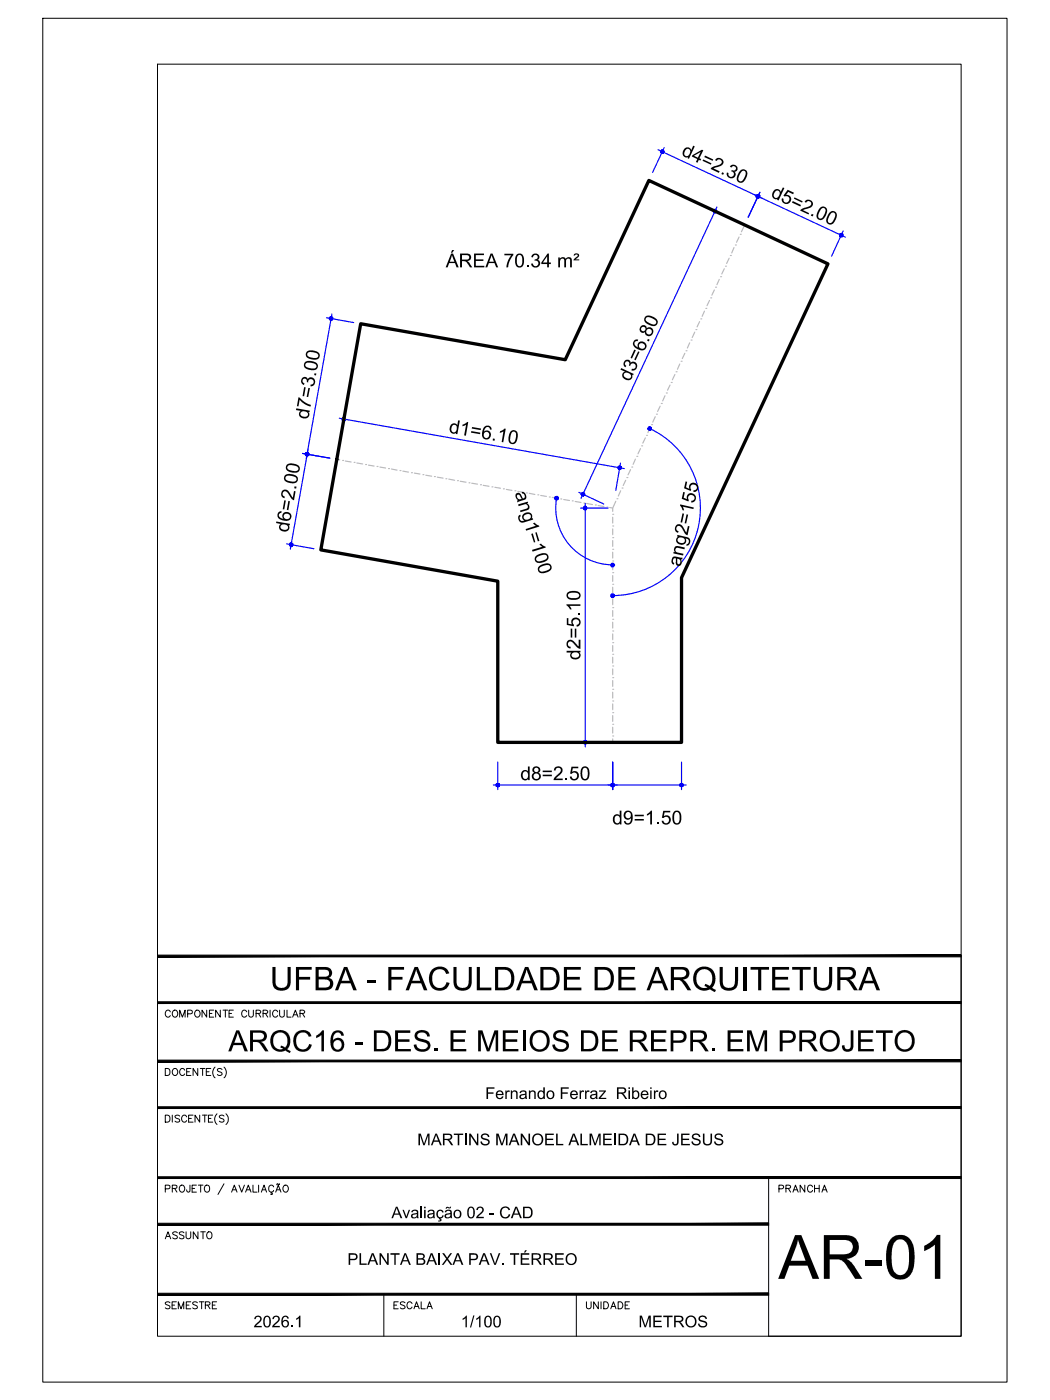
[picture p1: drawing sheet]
<svg xmlns="http://www.w3.org/2000/svg" width="229mm" height="305mm" viewBox="0 0 229 305" stroke-linecap="round" stroke-linejoin="round" font-family="sans-serif">
<!-- layer: ARQ_EIXO CINZA 04 -->
<g fill="none" stroke="#bababa" stroke-width=".25">
<path d="M157.7 58.5l-.6 1.1M157.9 58h.1M158.7 56.2l-.5 1.2M159 55.6h.1M159.8 53.9l-.5 1.2M160.1 53.3h.1M160.9 51.6l-.5 1.1M161.2 51h.1M162.1 49l-.7 1.5M148 79.2l-.5 1.2M148.3 78.7h.1M149.1 76.9l-.6 1.2"/>
<path d="M149.4 76.4h.1M150.2 74.6l-.6 1.2M150.5 74h.1M151.3 72.3l-.6 1.2M151.5 71.8h.1M152.3 70l-.5 1.2M152.6 69.4h.1M153.4 67.7l-.5 1.2M153.7 67.1h.1M154.5 65.4l-.6 1.1M154.7 64.9h.1M155.5 63.1l-.5 1.2"/>
<path d="M155.8 62.5h.1M156.6 60.8l-.5 1.2M156.9 60.2h.1M138.3 99.9l-.5 1.2M138.6 99.4h.1M139.4 97.7l-.5 1.1M139.7 97.1h.1M140.5 95.3l-.5 1.2M140.8 94.8h.1M141.6 93l-.5 1.2M141.9 92.5h.1M142.7 90.7l-.6 1.2"/>
<path d="M142.9 90.2h.1M143.7 88.4l-.5 1.2M144 87.8h.1M144.8 86.1l-.5 1.2M145.1 85.6h.1M145.9 83.8l-.6 1.2M146.1 83.3h.1M146.9 81.5l-.5 1.2M147.2 80.9h.1M73.3 100l.7 .1M74.6 100.2h.1M75.2 100.4l1.3 .2"/>
<path d="M77.1 100.7h.1M77.7 100.8l1.3 .2M79.6 101.1h.1M80.2 101.3l1.2 .2M82.1 101.6h.1M82.7 101.7l1.2 .2M84.6 102h.1M85.2 102.1l1.2 .3M87.1 102.4h.1M87.7 102.6l1.2 .2M89.6 102.9h.1M90.2 103l1.2 .2"/>
<path d="M92.1 103.3h.1M92.7 103.5l1.3 .2M94.6 103.8h.1M95.2 103.9l1.3 .2M97.1 104.2h.1M97.7 104.3l1.3 .3M99.6 104.6h.1M100.2 104.8l1.3 .2M102.1 105.1h.1M102.7 105.2l1.3 .2M104.6 105.5h.1M105.2 105.7l1.3 .2"/>
<path d="M107.1 106h.1M107.7 106.1l1.3 .2M109.6 106.4h.1M110.2 106.6l1.3 .2M122.1 108.6h.1M122.7 108.8l1.3 .2M124.6 109.1h.1M125.2 109.2l1.3 .2M127.1 109.5h.1M127.7 109.6l1.3 .3M129.6 109.9h.1M130.2 110.1l1.3 .2"/>
<path d="M132.1 110.4h.1M132.7 110.5l.7 .1M133.4 119.6h.1M133.4 117.1h.1M133.4 114.5h.1M133.4 112h.1M133.4 112.6v1.3M133.4 115.1v1.3M133.4 117.7v1.3M134.1 109.1l-.7 1.5v.7M134.3 108.6h.1M135.1 106.8l-.5 1.2"/>
<path d="M135.4 106.3h.1M136.2 104.6l-.5 1.1M136.5 104h.1M137.3 102.2l-.6 1.2M137.5 101.7h.1M133.4 139.9h.1M133.4 137.4h.1M133.4 134.8h.1M133.4 132.3h.1M133.4 129.8h.1M133.4 127.2h.1M133.4 124.7h.1"/>
<path d="M133.4 122.1h.1M133.4 120.2v1.3M133.4 122.8v1.2M133.4 125.3v1.3M133.4 127.8v1.3M133.4 130.4v1.3M133.4 132.9v1.3M133.4 135.5v1.2M133.4 138v1.3M133.4 157.7h.1M133.4 155.2h.1M133.4 152.6h.1"/>
<path d="M133.4 150.1h.1M133.4 147.5h.1M133.4 145h.1M133.4 142.5h.1M133.4 140.5v1.3M133.4 143.1v1.3M133.4 145.6v1.3M133.4 148.2v1.2M133.4 150.7v1.3M133.4 153.2v1.3M133.4 155.8v1.3M133.4 158.3v1.3"/>
<path d="M133.4 160.2h.1M133.4 160.9v.7"/>
</g>
<!-- layer: COTA AZUL -->
<g fill="none" stroke="#00f" stroke-width=".25">
<path d="M143.3 32.6l22.6 10.6M144.6 32.1l-2.5 5.4M154.7 45.6l5.5 2.5M156.1 45.1l-29.6 63.4M164.1 42.3l20 9.3M165.4 41.9l-2.5 5.4M183.6 50.3l-2.5 5.5M71.1 69.2l5.9 1M72.3 68.4l-5.6 31.5M65.9 98.7l5.9 1M67.1 97.9l-3.9 21.6M73.9 91.1l62 10.9"/>
<path d="M75 90.3l-1 5.9M141.5 93.3a19.1 19.1 0 0 1 10.5 21.4 19.1 19.1 0 0 1-18.6 15M62.4 118.4l5.9 1.1M121.2 108.4a12.4 12.4 0 0 0 12.2 14.6M126 107.2l5.4 2.5M126.4 110.6h6M127.4 109.6v53M135.1 100.8l-1 6M107.4 170.9h42M108.4 165.9v6M126.4 161.6h6M133.4 165.9v6"/>
<path d="M148.4 165.9v6"/>
</g>
<g fill="#00f" stroke="#00f" stroke-width=".22">
<path d="M74.5 91.2v.2l.3-.1zM74.5 91.4l.3-.1-.2 .2zM74.8 91.3l-.2 .2 .2 .1z"/>
<path d="M74.8 91.3v.3h.2zM74.8 91.3l.3 .2-.1 .1zM74.8 91.3l.3 .2 .1-.2z"/>
<path d="M74.8 91.3h.4v-.2zM75.1 91l.1 .1-.4 .2zM74.9 90.9l-.1 .4 .3-.3z"/>
<path d="M74.7 90.9l.1 .4 .1-.4zM74.5 91l.2-.1 .1 .4zM74.5 91v.2l.3 .1z"/>
<path d="M134.9 101.9h.4v-.2zM135.2 101.6l.1 .1-.4 .2zM135 101.5l-.1 .4 .3-.3z"/>
<path d="M134.8 101.5l.1 .4 .1-.4zM134.6 101.6l.2-.1 .1 .4zM134.6 101.6v.2l.3 .1z"/>
<path d="M134.6 101.8v.2l.3-.1zM134.6 102l.3-.1-.2 .3zM134.9 101.9l-.2 .3h.2z"/>
<path d="M134.9 101.9v.3h.1zM134.9 101.9l.3 .2-.2 .1zM134.9 101.9l.3 .2 .1-.2z"/>
<path d="M127.2 110.3l.2 .3v-.4zM127.2 110.3l.2 .3-.3-.2zM127.1 110.4l-.1 .2h.4z"/>
<path d="M127 110.6l.1 .2 .3-.2zM127.1 110.8l.3-.2-.2 .4zM127.4 110.6l-.2 .4h.2z"/>
<path d="M127.4 110.6v.4h.2zM127.4 110.6l.3 .2-.1 .2zM127.4 110.6l.3 .2 .1-.2z"/>
<path d="M127.4 110.6h.4l-.1-.2zM127.6 110.3l.1 .1-.3 .2zM127.4 110.2v.4l.2-.3z"/>
<path d="M127.4 161.6v.4l.2-.1zM127.4 161.6l.3 .2-.1 .1zM127.4 161.6l.3 .2 .1-.2z"/>
<path d="M127.4 161.6h.4l-.1-.2zM127.6 161.3l.1 .1-.3 .2zM127.4 161.2v.4l.2-.3z"/>
<path d="M127.2 161.3l.2 .3v-.4zM127.2 161.3l.2 .3-.3-.2zM127.1 161.4l-.1 .2h.4z"/>
<path d="M127 161.6l.1 .2 .3-.2zM127.1 161.8l.3-.2-.2 .3zM127.4 161.6l-.2 .3 .2 .1z"/>
<path d="M126.9 107.6l-.2 .4h.3zM126.9 107.6l.2 .3-.1 .1zM126.9 107.6l.2 .3 .2-.1z"/>
<path d="M126.9 107.6l.4 .2v-.2zM126.9 107.6l.3-.2 .1 .2zM127.1 107.3l-.2 .3 .3-.2z"/>
<path d="M126.9 107.2v.4l.2-.3zM126.7 107.3l.2-.1v.4zM126.7 107.3l-.1 .1 .3 .2z"/>
<path d="M126.6 107.4l-.1 .3 .4-.1zM126.5 107.7l.4-.1-.3 .2zM126.6 107.8l.1 .2 .2-.4z"/>
<path d="M155.6 45.6l.1 .4 .1-.4zM155.4 45.7l.2-.1 .1 .4zM155.3 45.8l.4 .2-.3-.3z"/>
<path d="M155.3 45.8v.2h.4zM155.3 46h.4l-.3 .2zM155.4 46.2l.1 .1 .2-.3z"/>
<path d="M155.7 46l-.2 .3 .2 .1zM155.7 46l.2 .3-.2 .1zM155.7 46l.2 .3 .1-.2z"/>
<path d="M155.7 46l.3 .1v-.2zM155.7 46l.3-.2v.1zM155.8 45.6l-.1 .4 .3-.2z"/>
<path d="M143.8 32.9v.2l.4-.1zM143.8 33.1l.4-.1-.3 .2zM143.9 33.2l.1 .2 .2-.4z"/>
<path d="M144.2 33l-.2 .4h.2zM144.2 33l.2 .4h-.2zM144.2 33l.2 .4 .1-.2z"/>
<path d="M144.2 33l.3 .2 .1-.2zM144.2 33l.3-.2 .1 .2zM144.4 32.7l-.2 .3 .3-.2z"/>
<path d="M144.1 32.6l.1 .4 .2-.3zM144 32.7l.1-.1 .1 .4zM144 32.7l-.2 .2 .4 .1z"/>
<path d="M165 42.8l.4 .1v-.2zM165 42.8l.4-.3v.2zM165.2 42.4l-.2 .4 .4-.3z"/>
<path d="M165 42.4v.4l.2-.4zM164.8 42.5l.2-.1v.4zM164.7 42.6l.3 .2-.2-.3z"/>
<path d="M164.7 42.6l-.1 .2h.4zM164.6 42.8h.4l-.3 .2zM164.7 43l.2 .1 .1-.3z"/>
<path d="M165 42.8l-.1 .3h.2zM165 42.8l.2 .3h-.1zM165 42.8l.2 .3 .2-.2z"/>
<path d="M164.7 42.6l-.1 .2h.4zM164.6 42.8h.4l-.3 .2zM164.7 43l.2 .1 .1-.3z"/>
<path d="M165 42.8l-.1 .3h.2zM165 42.8l.2 .3h-.1zM165 42.8l.2 .3 .2-.2z"/>
<path d="M165 42.8l.4 .1v-.2zM165 42.8l.4-.3v.2zM165.2 42.4l-.2 .4 .4-.3z"/>
<path d="M165 42.4v.4l.2-.4zM164.8 42.5l.2-.1v.4zM164.7 42.6l.3 .2-.2-.3z"/>
<path d="M183.1 51.2l.4 .2v-.2zM183.1 51.2l.4-.2v.2zM183.3 50.9l-.2 .3 .4-.2z"/>
<path d="M183.1 50.8v.4l.2-.3zM182.9 50.9l.2-.1v.4zM182.9 50.9l-.1 .2 .3 .1z"/>
<path d="M182.8 51.1v.1h.3zM182.8 51.2h.3l-.3 .2zM182.8 51.4l.2 .2 .1-.4z"/>
<path d="M183.1 51.2l-.1 .4h.2zM183.1 51.2l.3 .3-.2 .1zM183.1 51.2l.3 .3 .1-.1z"/>
<path d="M66.7 98.6l.1 .3 .1-.4zM66.6 98.6h.1l.1 .3zM66.6 98.6l-.1 .2 .3 .1z"/>
<path d="M66.5 98.8v.2l.3-.1zM66.5 99l.3-.1-.2 .3zM66.8 98.9l-.2 .3 .2 .1z"/>
<path d="M66.8 98.9v.4l.2-.1zM66.8 98.9l.3 .2-.1 .1zM66.8 98.9l.3 .2 .1-.2z"/>
<path d="M66.8 98.9h.4v-.1zM67.1 98.6l.1 .2-.4 .1zM66.9 98.5l-.1 .4 .3-.3z"/>
<path d="M63.4 118.6l-.1 .4h.2zM63.4 118.6l.3 .2-.2 .2zM63.4 118.6l.3 .2 .1-.1z"/>
<path d="M63.4 118.6l.4 .1v-.3zM63.6 118.3l.2 .1-.4 .2zM63.5 118.2l-.1 .4 .2-.3z"/>
<path d="M63.2 118.2l.2 .4 .1-.4zM63.1 118.3l.1-.1 .2 .4zM63.1 118.3l-.1 .2 .4 .1z"/>
<path d="M63 118.5v.2l.4-.1zM63 118.7l.4-.1-.2 .3zM63.4 118.6l-.2 .3 .1 .1z"/>
<path d="M66.8 98.9v.4l.2-.1zM66.8 98.9l.3 .2-.1 .1zM66.8 98.9l.3 .2 .1-.2z"/>
<path d="M66.8 98.9h.4v-.1zM67.1 98.6l.1 .2-.4 .1zM66.9 98.5l-.1 .4 .3-.3z"/>
<path d="M66.7 98.6l.1 .3 .1-.4zM66.6 98.6h.1l.1 .3zM66.6 98.6l-.1 .2 .3 .1z"/>
<path d="M66.5 98.8v.2l.3-.1zM66.5 99l.3-.1-.2 .3zM66.8 98.9l-.2 .3 .2 .1z"/>
<path d="M72 69l.1 .3v-.3zM71.8 69.1l.2-.1 .1 .3zM71.8 69.1l-.1 .2h.4z"/>
<path d="M71.7 69.3v.2l.4-.2zM71.7 69.5l.4-.2-.3 .3zM72.1 69.3l-.3 .3 .2 .1z"/>
<path d="M72.1 69.3l-.1 .4h.2zM72.1 69.3l.2 .3-.1 .1zM72.1 69.3l.2 .3 .1-.2z"/>
<path d="M72.1 69.3l.3 .1v-.2zM72.3 69l.1 .2-.3 .1zM72.1 69v.3l.2-.3z"/>
<path d="M133.4 170.9h.4l-.1-.2zM133.6 170.6l.1 .1-.3 .2zM133.4 170.6v.3l.2-.3z"/>
<path d="M133.2 170.6l.2 .3v-.3zM133.2 170.6l.2 .3-.3-.2zM133.1 170.7l-.1 .2h.4z"/>
<path d="M133 170.9l.1 .2 .3-.2zM133.1 171.1l.3-.2-.2 .3zM133.4 170.9l-.2 .3 .2 .1z"/>
<path d="M133.4 170.9v.4l.2-.1zM133.4 170.9l.3 .2-.1 .1zM133.4 170.9l.3 .2 .1-.2z"/>
<path d="M108 170.9v.2l.4-.2zM108 171.1l.4-.2-.2 .3zM108.4 170.9l-.2 .3 .2 .1z"/>
<path d="M108.4 170.9v.4l.2-.1zM108.4 170.9l.3 .2-.1 .1zM108.4 170.9l.3 .2 .1-.2z"/>
<path d="M108.4 170.9h.4l-.1-.2zM108.6 170.6l.1 .1-.3 .2zM108.4 170.6v.3l.2-.3z"/>
<path d="M108.2 170.6l.2 .3v-.3zM108 170.7l.2-.1 .2 .3zM108 170.7v.2h.4z"/>
<path d="M148.4 170.9h.4l-.1-.2zM148.5 170.6l.2 .1-.3 .2zM148.4 170.6v.3l.1-.3z"/>
<path d="M148.2 170.6l.2 .3v-.3zM148 170.7l.2-.1 .2 .3zM148 170.7v.2h.4z"/>
<path d="M148 170.9v.2l.4-.2zM148 171.1l.4-.2-.2 .3zM148.4 170.9l-.2 .3 .2 .1z"/>
<path d="M148.4 170.9v.4l.1-.1zM148.4 170.9l.3 .2-.2 .1zM148.4 170.9l.3 .2 .1-.2z"/>
<path d="M133 170.9l.1 .2 .3-.2zM133.1 171.1l.3-.2-.2 .3zM133.4 170.9l-.2 .3 .2 .1z"/>
<path d="M133.4 170.9v.4l.2-.1zM133.4 170.9l.3 .2-.1 .1zM133.4 170.9l.3 .2 .1-.2z"/>
<path d="M133.4 170.9h.4l-.1-.2zM133.6 170.6l.1 .1-.3 .2zM133.4 170.6v.3l.2-.3z"/>
<path d="M133.2 170.6l.2 .3v-.3zM133.2 170.6l.2 .3-.3-.2zM133.1 170.7l-.1 .2h.4z"/>
<path d="M133.4 123h.4l-.1-.1zM133.6 122.7l.1 .2-.3 .1zM133.4 122.6v.4l.2-.3z"/>
<path d="M133.2 122.7l.2 .3v-.4zM133.2 122.7l.2 .3-.3-.1zM133.1 122.9l-.1 .1h.4z"/>
<path d="M133 123l.1 .2 .3-.2zM133.1 123.2l.3-.2-.2 .4zM133.4 123l-.2 .4h.2z"/>
<path d="M133.4 123v.4h.2zM133.4 123l.3 .2-.1 .2zM133.4 123l.3 .2 .1-.2z"/>
<path d="M133 129.7l.1 .2 .3-.2zM133.1 129.9l.3-.2-.2 .3zM133.4 129.7l-.2 .3 .2 .1z"/>
<path d="M133.4 129.7v.4l.2-.1zM133.4 129.7l.3 .2-.1 .1zM133.4 129.7l.3 .2 .1-.2z"/>
<path d="M133.4 129.7h.4l-.1-.2zM133.6 129.4l.1 .1-.3 .2zM133.4 129.3v.4l.2-.3z"/>
<path d="M133.2 129.4l.2 .3v-.4zM133.2 129.4l.2 .3-.3-.2zM133.1 129.5l-.1 .2h.4z"/>
<path d="M141.1 93.2v.1h.3zM141.1 93.3h.3l-.3 .2zM141.1 93.5l.2 .1 .1-.3z"/>
<path d="M141.4 93.3l-.1 .3 .2 .1zM141.4 93.3l.2 .3-.1 .1zM141.4 93.3l.2 .3 .2-.1z"/>
<path d="M141.4 93.3l.4 .2v-.2zM141.4 93.3l.4-.2v.2zM141.6 93l-.2 .3 .4-.2z"/>
<path d="M141.4 92.9v.4l.2-.3zM141.2 93l.2-.1v.4zM141.2 93l-.1 .2 .3 .1z"/>
</g>
<!-- layer: 0 -->
<path d="M78.5 70.5l44.6 7.8 18.2-39 39 18.1-31.9 68.4v35.8h-40v-35.1l-38.6-6.8z" fill="none" stroke="#000" stroke-width=".72"/>
<!-- layer: MRG_EXTERNA -->
<path d="M9.3 4h209.9v296.9h-209.9z" fill="none" stroke="#000" stroke-width=".22"/>
<!-- layer: MRG_INTERNA -->
<path d="M34.3 14h175v276.9h-175z" fill="none" stroke="#000" stroke-width=".22"/>
<!-- layer: SIMB_01 -->
<g fill="#000" stroke="#000" stroke-width=".22">
<path d="M34.3 218.1v.4l175-.4zM34.3 218.5l175-.4v.4z"/>
<path d="M34.3 207.9v.4l175-.4zM34.3 208.3l175-.4v.4z"/>
<path d="M34.3 230.8v.4l175-.4zM34.3 231.2l175-.4v.4z"/>
<path d="M34.3 256.2v.4l175-.4zM34.3 256.6l175-.4v.4z"/>
<path d="M34.3 241v.3l175-.3zM34.3 241.3l175-.3v.3z"/>
<path d="M34.3 266.3v.4l133-.4zM34.3 266.7l133-.4v.4z"/>
<path d="M34.3 282h133v-.4zM34.3 281.6h133l-133 .4z"/>
</g>
<g fill="none" stroke="#000" stroke-width=".22">
<path d="M45 219.9v1.5l-1-1.5v1.5M46.5 219.9h-.9v1.5h.9M48 219.9v1.5l-1.1-1.5v1.5M48.6 219.9h1M49.1 219.9v1.5M50.8 219.9h-.9v1.5h.9M54.1 219.9v1.1l.5 .4h.3l.3-.4v-1.1M58.8 219.9v1.5M60.9 219.9v1.1l.4 .4 .5-.2 .1-1.3M62.5 219.9v1.5h.9M209.3 208.1v82.8h-42v-34.5M36 232.6h.5a.82 .82 0 0 1 .5 .8 .82 .82 0 0 1-.5 .7h-.5z"/>
<path d="M37.1 220.3a.56 .56 0 0 0-.7-.4 .56 .56 0 0 0-.4 .6 .63 .63 0 0 0 .2 .8 .63 .63 0 0 0 .9-.2M37.7 220.1a.72 .72 0 0 1 1 .2 .72 .72 0 0 1-.3 1.1 .72 .72 0 0 1-.9-.4 .72 .72 0 0 1 .2-.9zM37.7 232.8a.72 .72 0 0 1 1 .2 .72 .72 0 0 1-.3 1.1 .72 .72 0 0 1-.9-.4 .72 .72 0 0 1 .2-.9zM39.1 221.4v-1.5l.6 1.5 .6-1.5v1.5M40.2 233a.56 .56 0 0 0-.6-.4 .56 .56 0 0 0-.5 .6 .63 .63 0 0 0 .3 .8 .63 .63 0 0 0 .8-.2M40.6 233.3h.6M40.9 220.7l.9-.1v-.5l-.3-.2h-.6v1.5M41.6 232.6h-1v1.5h1M42.7 220a.71 .71 0 0 1 .9 .7 .71 .71 0 0 1-.9 .7l-.3-.5v-.4zM43.1 232.6v1.5l-1.1-1.5v1.5M43.6 232.6h1M44.1 232.6v1.5"/>
<path d="M44.9 233.3h.6M45.6 220.6h.5M45.9 232.6h-1v1.5h1M46.8 232.3a1.57 1.57 0 0 0 0 2.4M48.3 232.8l-.3-.2-.7 .2 .2 .4 .5 .2 .3 .3v.2l-.3 .2-.7-.2M48.8 232.3a1.57 1.57 0 0 1 0 2.4M49.9 220.6h.5M53.7 220.3a.56 .56 0 0 0-.6-.4 .56 .56 0 0 0-.5 .6 .63 .63 0 0 0 .3 .8 .63 .63 0 0 0 .8-.2M55.8 220.6h.8l.2-.4-.4-.3h-.6v1.5M56.3 220.6l.5 .8M57.3 220.6h.8l.2-.4-.4-.3h-.6v1.5M57.8 220.6l.5 .8"/>
<path d="M60.5 220.3a.56 .56 0 0 0-.7-.4 .56 .56 0 0 0-.4 .6 .63 .63 0 0 0 .2 .8 .63 .63 0 0 0 .9-.2M63.7 221.4l.6-1.5 .6 1.5M63.9 220.9h.7M65.3 220.6h.9l.1-.4-.3-.3h-.7v1.5M65.8 220.6l.5 .8M36 242.8h.5a.82 .82 0 0 1 .5 .7 .82 .82 0 0 1-.5 .8h-.5zM36 258.8l.9-.1 .1-.6-1-.1v1.5M37.5 258.7l1-.1v-.5l-1-.1v1.5M37.5 242.8v1.5M38 258.7l.5 .8M39.1 243l-.3-.2-.7 .2 .2 .4 .7 .3 .1 .2v.2l-.3 .2-.7-.2M39.2 258.2a.72 .72 0 0 1 1 .2 .72 .72 0 0 1-.3 1.1 .72 .72 0 0 1-.9-.4 .72 .72 0 0 1 .2-.9z"/>
<path d="M40.6 243.2a.56 .56 0 0 0-.6-.4 .56 .56 0 0 0-.5 .6 .63 .63 0 0 0 .3 .8 .63 .63 0 0 0 .8-.2M41.1 243.5h.6M41.4 258l-.1 1.4-.4 .1-.2-.1-.1-.4M41.8 258.7h.6M42 242.8h-.9v1.5h.9M42.8 258h-1v1.5h1M43.2 258h1M43.5 242.8v1.5l-1-1.5v1.5M43.7 258v1.5M44.1 242.8h1M44.6 242.8v1.5M44.6 258.2a.63 .63 0 0 1 .8-.1 .63 .63 0 0 1 .2 .9 .57 .57 0 0 1-.5 .6 .57 .57 0 0 1-.6-.6z"/>
<path d="M45.4 243.5h.5M46.3 242.8h-.9v1.5h.9M47.2 242.5a1.57 1.57 0 0 0 0 2.3M48.8 243l-.4-.2-.6 .2 .1 .4 .7 .3 .2 .2v.2l-.4 .2-.6-.2M48.8 257.7l-1.3 2.4M49.2 242.5a1.57 1.57 0 0 1 0 2.3M50.4 259.5l.6-1.5 .6 1.5M50.7 259h.7M52 258l.6 1.5 .6-1.5M53.5 259.5l.6-1.5 .6 1.5M53.7 259h.7M55.1 258v1.5h.9"/>
<path d="M56.3 258v1.5M56.9 259.5l.6-1.5 .5 1.5M57.1 259h.7M59.1 259.5v.3l.2 .2h-.4M59.6 258.4a.6 .6 0 0 0-.9-.3 .6 .6 0 0 0-.2 .9 .54 .54 0 0 0 .4 .5 .54 .54 0 0 0 .7-.3M60 259.5l.6-1.5 .6 1.5M60.2 259h.8M60.3 257.8l-.1 .1M60.3 257.8h.2M60.5 257.8l.1 .1M60.6 257.9h.2M60.9 257.7l-.1 .2"/>
<path d="M61.8 258.2a.72 .72 0 0 1 1 .2 .72 .72 0 0 1-.3 1.1 .72 .72 0 0 1-.9-.4 .72 .72 0 0 1 .2-.9zM83.6 281.8v9.1M125.5 281.8v9.1"/>
</g>
<text font-size="13.3" x="169.5" y="278.4">AR-01</text>
<text font-size="7.1" x="58.8" y="215.6">UFBA - FACULDADE DE ARQUITETURA</text>
<text font-size="6.4" x="49.7" y="228.9">ARQC16 - DES. E MEIOS DE REPR. EM PROJETO</text>
<g font-size="4.4">
<text x="168.3" y="260.7">PRANCHA</text>
<text x="34.9" y="270.9">ASSUNTO</text>
<text x="34.9" y="286.1">SEMESTRE</text>
<text x="84.7" y="286.1">ESCALA</text>
<text x="126.3" y="286.1">UNIDADE</text>
</g>
<g font-size="4.2">
<text x="148.2" y="33.7" transform="rotate(25 148.2 33.7)">d4=2.30</text>
<text x="167.6" y="42.8" transform="rotate(25 167.6 42.8)">d5=2.00</text>
<text x="97.1" y="58.2">ÁREA 70.34 m²</text>
<text x="137.1" y="83.2" transform="rotate(-65 137.1 83.2)">d3=6.80</text>
<text x="67.1" y="91.4" transform="rotate(-80 67.1 91.4)">d7=3.00</text>
<text x="97.6" y="94.2" transform="rotate(10 97.6 94.2)">d1=6.10</text>
<text x="112.1" y="107.4" transform="rotate(73 112.1 107.4)">ang1=100</text>
<text x="62.8" y="116" transform="rotate(-80 62.8 116)">d6=2.00</text>
<text x="148.1" y="123.5" transform="rotate(-77 148.1 123.5)">ang2=155</text>
<text x="126.4" y="143.7" transform="rotate(-90 126.4 143.7)">d2=5.10</text>
<text x="113.3" y="169.8">d8=2.50</text>
<text x="133.3" y="179.5">d9=1.50</text>
</g>
<g font-size="3.5">
<text x="105.6" y="239.3">Fernando Ferraz Ribeiro</text>
<text x="90.8" y="249.3">MARTINS MANOEL ALMEIDA DE JESUS</text>
<text x="85.2" y="265.2">Avaliação 02 - CAD</text>
<text x="75.6" y="275.4">PLANTA BAIXA PAV. TÉRREO</text>
<text x="55.2" y="289">2026.1</text>
<text x="100.3" y="289">1/100</text>
<text x="139" y="289">METROS</text>
</g>
</svg>
